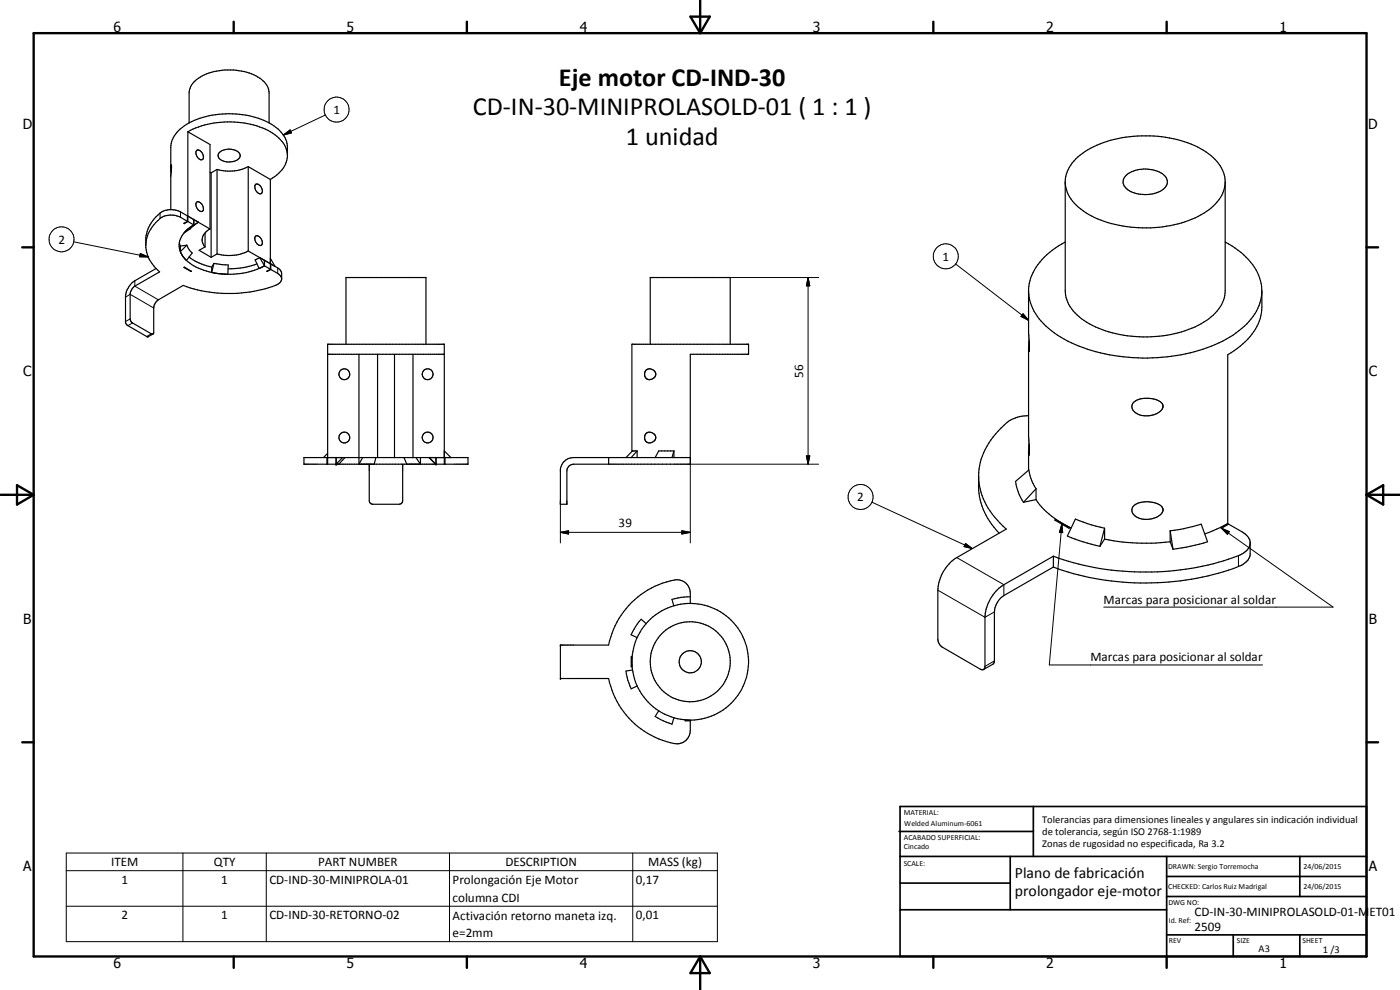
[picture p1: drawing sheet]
<svg xmlns="http://www.w3.org/2000/svg" width="420mm" height="297mm" viewBox="0 0 420 297" stroke-linecap="round" stroke-linejoin="round" font-family="sans-serif">
<g fill="none" stroke="#000" stroke-width=".35">
<path d="M56.4 39.5l6.6 3.8v25.4M56.4 39.5v27M56.4 39.5a27.1 27.1 0 0 1 25.4 .5 8.5 8.5 0 0 1 4.5 6.4M56.8 36.9a9.1 9.1 0 0 0-5.5 7.3v7.3M56.8 36.9a27.5 27.5 0 0 1 24 0M56.8 36.9v-9a6.7 6.7 0 0 1 4.6-5.5 18.6 18.6 0 0 1 16.6 1.1 5.6 5.6 0 0 1 2.8 4.4v9M80.8 36.9a9.1 9.1 0 0 1 5.5 7.3 10.3 10.3 0 0 1-.4 4.5 10.5 10.5 0 0 1-4.8 5.1M51.3 49.6h.1M51.3 49.6v.3M51.3 51.5v11.4M51.3 49.6v1.9M59 45.3a1.12 1.12 0 0 1 1.7 .5 1.23 1.23 0 0 1-.3 2.2 2.12 2.12 0 0 1-1.4-2.7z"/>
<path d="M63 51.7l.4 .2M63.4 51.9v25.3M65.1 50.8l-1.7 1.1M65.1 50.8v25.4M65.7 45.9a4.4 4.4 0 0 1 6.2 .2 1.77 1.77 0 0 1-1.8 2.3 3.6 3.6 0 0 1-4.6-1.5zM74.5 50v25.3M74.5 50a12.6 12.6 0 0 1-9.4 .8M74.5 50l6.6 3.8M76.7 55.3a1.83 1.83 0 0 1 1.7 2.8 1.88 1.88 0 0 1-1.7-2.8zM81.1 53.8v27M319.7 55a11.7 11.7 0 0 0 6.2 8.8 37.4 37.4 0 0 0 30.8 2.4 17.7 17.7 0 0 0 10-7.6l.7-2 .3-1.4M322.9 47.7a30 30 0 0 1 19.7-6.9 32.2 32.2 0 0 1 20.8 5.9 10.6 10.6 0 0 1 4.3 7.8v32.7a10.8 10.8 0 0 1-5.6 8.9 36.1 36.1 0 0 1-24.9 4.5 25.4 25.4 0 0 1-15.1-7.3 9.7 9.7 0 0 1-2.4-6.1v-32.9a10.3 10.3 0 0 1 3.2-6.6z"/>
<path d="M337.7 52.9a9.2 9.2 0 0 1 12.1 .1 2.69 2.69 0 0 1-1.2 4.1 9.9 9.9 0 0 1-10.7-.7 2.46 2.46 0 0 1-.2-3.5zM53.8 72.8l.3 1M54.1 75.5a10.4 10.4 0 0 0 7 5.6 23.5 23.5 0 0 0 18.3-1.3M54.1 73.8v1.7M55.3 66.9v.2M56.1 73.6l.7 1.4 .9 .9-1.7 2.2-.8-.8M56.1 73.6l-2 1.9M56.1 73.6l-2 .2M56.2 66.4v-1.6l-2-1.2a6 6 0 0 0-6.2 .3 11.2 11.2 0 0 0-4.2 7.4 10.9 10.9 0 0 0 1.4 7.1l1.4 2 1.3 1.2-7.4 4.3a3.6 3.6 0 0 0-1.4 2.1l.1 8.3 .6 .6 6.1 3.3 .2-.3v-7.5l.5-1.6 .9-.8 7.5-4.4a39.4 39.4 0 0 0 28.5-.4 1.69 1.69 0 0 0 1-1.6 1.69 1.69 0 0 0-1.2-1.6l-2-1.1M56.2 66.4l-1 .6 .1 .1M56.2 66.4a9.1 9.1 0 0 0-3.6-1.8 6 6 0 0 0-6.4 2.8 9.7 9.7 0 0 0-2.4 6.2M56.4 64.9l6.6 3.8"/>
<path d="M56.4 64.9h-.2M56.4 66.5l-1.1 .6M56.4 66.5l1.8 1M56.4 64.9l1.8 1M56.7 77.1a16.5 16.5 0 0 0 6.8 3M58.2 65.9v1.6M58.2 67.5a7 7 0 0 0-4.3 7.5l1.1 2.1M58.2 65.9l1.4 .8M59 60.7a1.34 1.34 0 0 1 1.9 1.2l.1 1.3a1.24 1.24 0 0 1-2-1l-.2-.8zM59.6 66.7l-4.3 3.1 2.9-2.3M59.6 66.7l-1.4 .8M61.5 69.9v4.2"/>
<path d="M61.5 74.1l-1.7 1 3.6 2.1M63 68.7a3.4 3.4 0 0 0-1.8 5l.3 .4M64.2 79l4.3 .5-.1 2.8-4.9-.6M64.2 79l-.7 2.7M64.2 79l-.7 1.1M65.1 76.2l-1.7 1M74.5 75.3a12.9 12.9 0 0 1-9.4 .9M74.5 75.3l8 4.6-1.4-2.4M76.6 71a1.52 1.52 0 0 1 2.1 1.4 .87 .87 0 0 1-.3 1.2 .87 .87 0 0 1-1.2-.4 2.22 2.22 0 0 1-.6-2.2zM77.1 79.2a22.8 22.8 0 0 1-8.7 1.4M78 77.3l1.4 .8v1.7M78 77.3l1.4 2.5"/>
<path d="M78 77.3l-1.4 .7 1.2 2.6 1.6-.8M79.4 79.8l1.7 1M81.3 79.2l2.8 1.8 .4 1v1.7M81.3 79.2v1.7M81.3 79.2l-.2 .1M319.7 72.6a19.9 19.9 0 0 0-10.6 11.6l-.4 2.5 .2 18.6M367.7 72.6a20.3 20.3 0 0 1 10.3 10.8 13.5 13.5 0 0 1-4.5 14.5 39.3 39.3 0 0 1-19.1 8.6 56.4 56.4 0 0 1-33.9-4.1 21.3 21.3 0 0 1-11.2-11.5l-.6-3.4M46.9 80.6l-6.4 3.6a6.4 6.4 0 0 0-2.8 4.5v8l.2 .6 6.2 3.7 1.8-.8M55.2 80.3l.1-.2 2.1 1.3zM57.3 81.3v.1M63.5 80.1v1.6M80.2 81.3v.1"/>
<path d="M81.1 80.8l-.9 .6M81.3 80.9l-1.1 .5M378.7 87.2v5a15.5 15.5 0 0 1-6.5 11.7l-3.7 2.5v51M98.3 106.3h35M103.8 103.3v-20h24v20M107.7 106.3v33l1.1-2M113.3 106.3v31M118.4 106.3v31M123.9 106.3v31M195.1 103.3v-20h24v20M308.7 105l.1 .5 .1-.2M308.9 102.3l-.2 1.8 .1 32.4-.1-.4"/>
<path d="M308.9 105.4h-.1M91.2 137.3h49.3v2h-49.3zM98.1 137.3v2M98.3 139.3v-36h35v36M98.3 136l-1.2 1.3M100.9 137.3v2l1.9-2M103.5 137.3l-1.8 2M110.8 139.3v11l.3 .6 .7 .4h8l.8-.4 .3-.6v-11M112.8 137.3l-.5 2M121.2 137.3l.9 2M124.8 137.3l1.4 2v-2M128.7 137.3l2 2"/>
<path d="M128.9 137.3l1.9 2v-2M133.3 135.3l2 2M133.6 137.3v2M182.7 137.3v2M189.6 135.5v-32.2h35.1v3h-17.5v33h-35a2 2 0 0 0-2.1 2v10h-1.9v-10.5a4 4 0 0 1 4-3.5h35M191.2 135.3h-1.4l-1.9 2M191.2 135.3l-1.8 2M191.2 135.3v2M193.8 130.1a1.7 1.7 0 0 1 2.5 0 1.7 1.7 0 0 1 0 2.4 1.7 1.7 0 0 1-2.5 0 1.93 1.93 0 0 1 0-2.4zM202.3 135.3l-.6 2M202.3 135.3v2M202.3 135.3h-4.6l-1.1 2"/>
<path d="M308.7 124.7a11 11 0 0 0-9.1 4.6 20.3 20.3 0 0 0-5.9 13.4 24.7 24.7 0 0 0 .5 7.3 21.3 21.3 0 0 0 5.6 9.9M308.9 133.3l-.2 7.8M308.9 136.4l-.1 .1M340.1 120.8a7.1 7.1 0 0 1 8.6 .2l.2 .5a2.36 2.36 0 0 1-1.9 2.7 5.4 5.4 0 0 1-7.2-1.6l-.1-.9zM293.7 143.7a21.7 21.7 0 0 0 8.3 15l-14.9 8.6a12.4 12.4 0 0 0-5.6 9.8v14.7l.3 1.2 .8 1.1 11.6 6.7a.85 .85 0 0 0 1.4-.6v-15a12.3 12.3 0 0 1 5.7-9.8l14.8-8.5M310.9 149.9a23.8 23.8 0 0 0 10.6 8.5M310.9 146.6l-3.7 4.1M310.9 149.9l-3.7 .8M310.9 146.6v3.3M310.9 146.6l-1.2-2.3-.9-3.3-4 3.4a15.3 15.3 0 0 0 2.4 6.3M316.6 156l.2-.1 4.3 2.4-.3 .2zM316.8 155.9v.3"/>
<path d="M331.5 158.5l-1.4 5.4M331.5 158.5v3.3M331.5 158.5l-5.2-1.4-3.6-1.4-2.4 5.1a55.1 55.1 0 0 0 9.8 3.1M340.1 151.9a7 7 0 0 1 8.6 .2l.2 .4a2.4 2.4 0 0 1-1.9 2.7 5.7 5.7 0 0 1-7.1-1.2l-.2-.9zM351.2 159.3l4.1-.7 5.2-1.3 1.9 5.3-6.3 1.6-4.1 .6M351.2 159.3l.8 5.5M351.2 159.3v3.3M207.2 179.1l-2.8 .1-2.7 .6 .5 2M316.1 170.1l-14.8 8.6a6.4 6.4 0 0 0-2.9 4.9v15.2l-.4 .5-2.8 1.6M316.1 166.9v3.2M331.5 161.8a60.8 60.8 0 0 0 19.7 .8M331.5 161.8l-1.4 2.1"/>
<path d="M351.2 162.6l.8 2.2M361.6 160.2l4.7-2 2.2-1.1-2.2 1.2 .3 .2 2.1-1.2 4.2 2.3 1.8 1.6 .5 1.6v3.7a4.5 4.5 0 0 1-3.5 3.5 81.6 81.6 0 0 1-55.6 .1M375.2 163.2a4.8 4.8 0 0 1-3.5 3.5 82.1 82.1 0 0 1-55.6 .2M189.4 197.1h.2v3h-.2zM193.9 187.1l-1.5-1.3-1.7 2.2-1.3 2.5 1.8 .8M207.2 181.1v-3.2a4.2 4.2 0 0 0-6-3.6 25.1 25.1 0 0 0-18.5 19.2h-14.5v10.1h14.5a24.8 24.8 0 0 0 20.6 19.6 4 4 0 0 0 3.9-4v-2.9h-1.6v-.2h1.6M189.8 201l-1.9 .3 .5 2.8 1 2.6 1.8-.9M197.7 213.3l-1.1 1.7 1.6 .9 3.5 1.4 .6-2"/>
<circle cx="103.3" cy="112.3" r="1.62"/>
<circle cx="128.3" cy="112.3" r="1.63"/>
<circle cx="195.1" cy="112.3" r="1.63"/>
<circle cx="103.4" cy="131.3" r="1.63"/>
<circle cx="128.3" cy="131.3" r="1.63"/>
<circle cx="207.1" cy="198.5" r="17.5"/>
<circle cx="207.1" cy="198.6" r="12"/>
<circle cx="207.2" cy="198.5" r="3.3"/>
</g>
<g fill="#000">
<circle cx="51.4" cy="49.5" r=".18"/>
<circle cx="100.9" cy="139.3" r=".18"/>
<circle cx="130.8" cy="139.3" r=".18"/>
<circle cx="168.2" cy="193.5" r=".18"/>
<circle cx="168.2" cy="203.6" r=".18"/>
</g>
<g fill="none" stroke="#000" stroke-width=".3">
<path d="M97.7 34.5l-12.7 6M85 40.5l2.1-1.5 .4 .9zM22.1 72.6l22.4 4.5M42.1 76.1l2.4 1-2.6-.1zM48 63.9v1.6M54.2 63.6v1.6M286.8 79.2l21.9 16.9M37.7 89.2l1.4-.9 7 4.1M39.1 95.7l-1.4 .8M39.8 96.9l-1.4 .8M40.5 84.2v1.7l7 4.1M83.3 80.4v1.6"/>
<path d="M219.1 83.3h26.6M242.5 83.3l.5 2.5h-1zM242.5 83.3v56M307 94.1l1.7 2-2.3-1.1zM45.4 100.2l-1.4 .8M207.2 137.3v25.6M207.2 139.3h38.5M242 136.8h1l-.5 2.5zM168.2 159.7l2.4-.4v.9zM168.2 159.7h39M168.2 150.3v12.6M204.6 159.3l2.6 .4-2.6 .5z"/>
<path d="M261.7 150.7l30.1 13.9M318.7 157.3l.2 2.5-.9-.1zM318.7 157.3l-3.8 42.2h64M366.6 158.5l2.3 1-.5 .8zM366.6 158.5l33.5 23.7h-68.9M281.5 177.1l14.1 8.1 2.8-1.6M287.1 167.3l14.2 8.1v3.3M289.8 163.1l2 1.5-2.5-.6zM371.7 166.7v3.3M298.4 198.3l-2.8 1.6M19.9 255.9h195.4v26.6h-195.4zM54.9 255.9v26.6"/>
<path d="M79.9 255.9v26.6M134.9 255.9v26.6M189.9 255.9v26.6M19.9 261.2h195.4M19.9 271.9h195.4"/>
<circle cx="101" cy="32.9" r="3.7"/>
<circle cx="18.5" cy="71.8" r="3.7"/>
<circle cx="283.8" cy="76.9" r="3.7"/>
<circle cx="258.3" cy="149.1" r="3.8"/>
</g>
<g fill="none" stroke="#000" stroke-width=".71">
<path d="M10.1 9.9h400v277.1h-400zM70.1 6.5v3.4M140.1 6.5v3.4M207.2 5h5.8l-2.9 4.9zM210.1 0v9.9M280.1 6.5v3.4M350.1 6.5v3.4M6.7 74.2h3.4M410.1 74.2h3.5M.1 148.5h10M5.1 145.6l5 2.9-5 2.9zM410.1 148.5h10"/>
<path d="M410.1 148.5l5-2.9v5.8zM6.7 222.7h3.4M410.1 222.7h3.5M70.1 287v3.4M140.1 287v3.4M210.1 287v10M210.1 287l2.9 5h-5.8zM280.1 287v3.4M350.1 287v3.4"/>
</g>
<g fill="none" stroke="#000" stroke-width=".51">
<path d="M269.8 249.5h40.3M270.1 242h140v45h-140zM270.1 257h140M303.2 257v16M310.1 242v15M350.1 257v30M390.1 257v12M270.1 265h33.1M270.1 273h80M350.1 269h60M350.1 263h60M350.1 280.5h60"/>
<path d="M370.1 280.5v6.5M390.1 280.5v6.5"/>
</g>
<path d="M85 40.5l2.1-1.5 .4 .9zM42.1 76.1l2.4 1-2.6-.1zM242.5 83.3l.5 2.5h-1zM307 94.1l1.7 2-2.3-1.1zM242 136.8h1l-.5 2.5zM168.2 159.7l2.4-.4v.9zM318.7 157.3l.2 2.5-.9-.1zM366.6 158.5l2.3 1-.5 .8zM204.6 159.3l2.6 .4-2.6 .5zM289.8 163.1l2 1.5-2.5-.6z" fill="#000"/>
<g font-size="7.9">
<text x="167.8" y="25.7">Eje motor CD-IND-30</text>
<text x="141.9" y="34.6">CD-IN-30-MINIPROLASOLD-01 ( 1 : 1 )</text>
<text x="187.8" y="43.6">1 unidad</text>
</g>
<g font-size="4.7">
<text x="304.6" y="263.5">Plano de fabricación</text>
<text x="304.6" y="268.9">prolongador eje-motor</text>
</g>
<g font-size="4.2">
<text x="34" y="9.6">6</text>
<text x="104" y="9.6">5</text>
<text x="174" y="9.6">4</text>
<text x="244" y="9.6">3</text>
<text x="314" y="9.6">2</text>
<text x="384" y="9.6">1</text>
<text x="6.8" y="38.7">D</text>
<text x="410.6" y="38.7">D</text>
<text x="7" y="112.9">C</text>
<text x="410.8" y="112.9">C</text>
<text x="7" y="187.1">B</text>
<text x="410.8" y="187.1">B</text>
<text x="7" y="261.4">A</text>
<text x="410.8" y="261.4">A</text>
<text x="34" y="290.4">6</text>
<text x="104" y="290.4">5</text>
<text x="174" y="290.4">4</text>
<text x="244" y="290.4">3</text>
<text x="314" y="290.4">2</text>
<text x="384" y="290.4">1</text>
</g>
<g font-size="3.9">
<text x="100.1" y="34.2">1</text>
<text x="17.5" y="73.1">2</text>
<text x="282.8" y="78.2">1</text>
<text x="241" y="113.3" transform="rotate(-90 241 113.3)">56</text>
<text x="257.3" y="150.4">2</text>
<text x="185.7" y="158.2">39</text>
<text x="331.2" y="181.1">Marcas para posicionar al soldar</text>
<text x="327.2" y="198.4">Marcas para posicionar al soldar</text>
<text x="33.3" y="259.8">ITEM</text>
<text x="64.2" y="259.9">QTY</text>
<text x="95.4" y="259.8">PART NUMBER</text>
<text x="151.7" y="259.9">DESCRIPTION</text>
<text x="194.5" y="260">MASS (kg)</text>
<text x="36.4" y="265.2">1</text>
<text x="66.4" y="265.2">1</text>
<text x="80.8" y="265.2">CD-IND-30-MINIPROLA-01</text>
<text x="135.8" y="265.3">Prolongación Eje Motor</text>
<text x="190.8" y="265.2">0,17</text>
<text x="36.4" y="275.8">2</text>
<text x="66.4" y="275.8">1</text>
<text x="80.8" y="275.8">CD-IND-30-RETORNO-02</text>
<text x="135.8" y="270.6">columna CDI</text>
<text x="135.8" y="275.9">Activación retorno maneta izq.</text>
<text x="190.8" y="275.8">0,01</text>
<text x="358.5" y="275">CD-IN-30-MINIPROLASOLD-01-MET01</text>
<text x="135.8" y="281.2">e=2mm</text>
<text x="358.5" y="279.4">2509</text>
</g>
<g font-size="3.1">
<text x="312.7" y="246.8">Tolerancias para dimensiones lineales y angulares sin indicación individual</text>
<text x="312.7" y="250.4">de tolerancia, según ISO 2768-1:1989</text>
<text x="312.7" y="254">Zonas de rugosidad no especificada, Ra 3.2</text>
<text x="377.7" y="285.6">A3</text>
<text x="397" y="285.9">1 /3</text>
</g>
<g font-size="2.4">
<text x="271.2" y="244.4">MATERIAL:</text>
<text x="271.3" y="252">ACABADO SUPERFICIAL:</text>
<text x="271.4" y="247.9">Welded Aluminum-6061</text>
<text x="271.3" y="254.6">Cincado</text>
<text x="271.2" y="259.7">SCALE:</text>
<text x="350.6" y="260.8">DRAWN: Sergio Torremocha</text>
<text x="391.2" y="260.6">24/06/2015</text>
<text x="350.6" y="266.9">CHECKED: Carlos Ruiz Madrigal</text>
<text x="391.2" y="266.7">24/06/2015</text>
<text x="350.6" y="271.4">DWG NO:</text>
<text x="350.8" y="276.9">Id. Ref:</text>
<text x="350.8" y="282.8">REV</text>
<text x="371.2" y="282.9">SIZE</text>
<text x="390.9" y="282.9">SHEET</text>
</g>
</svg>
